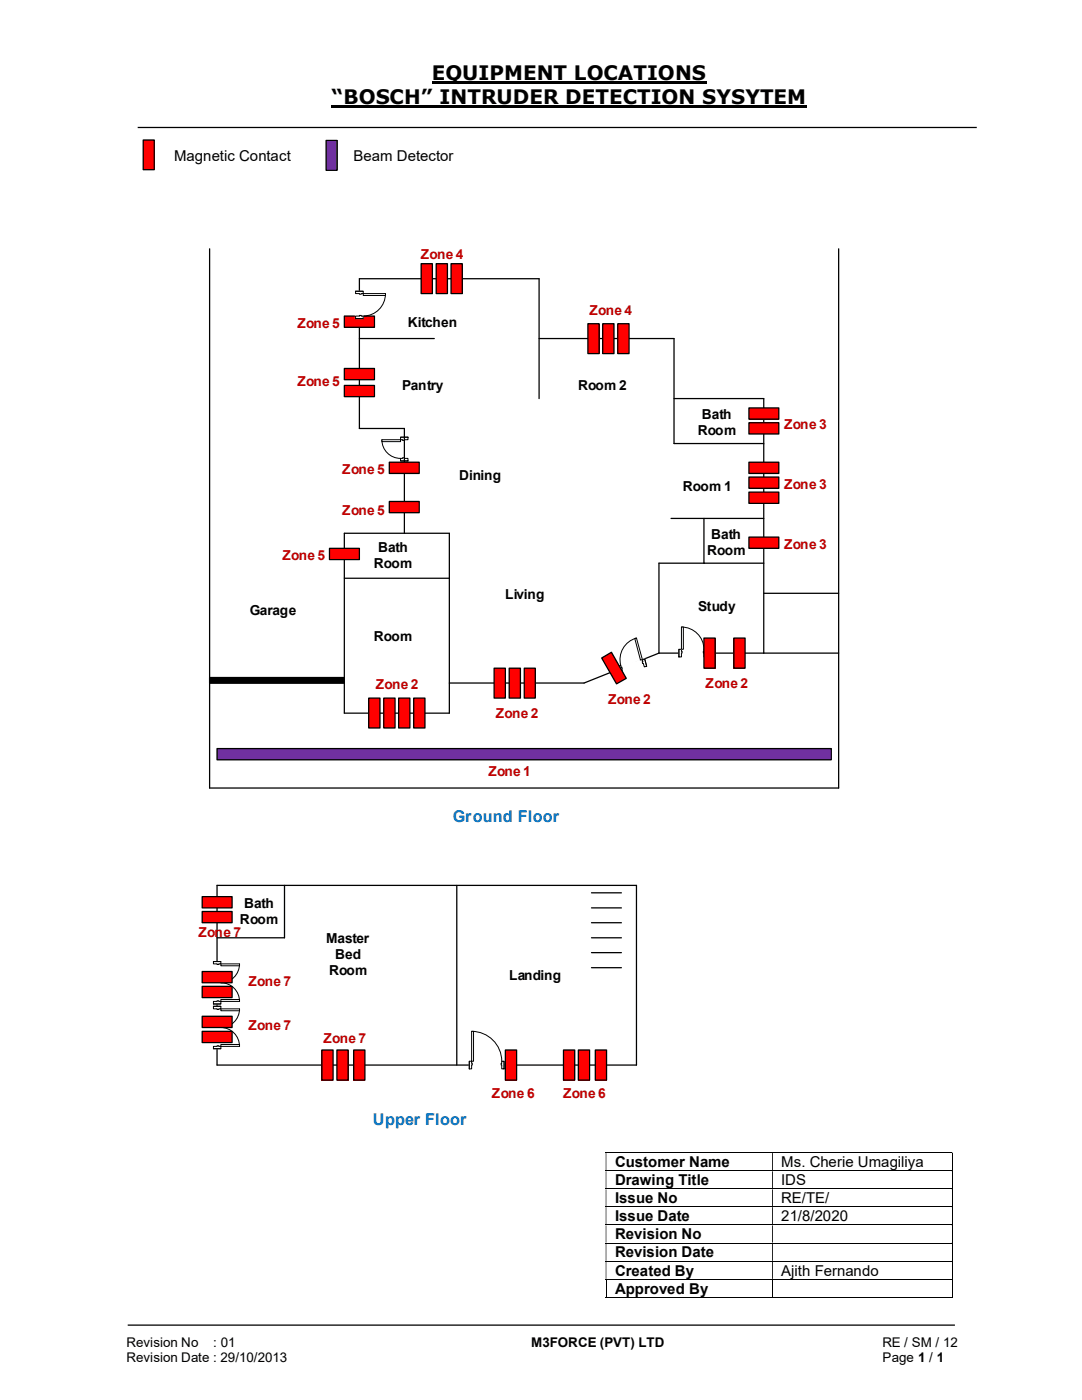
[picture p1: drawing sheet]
<svg xmlns="http://www.w3.org/2000/svg" width="216mm" height="279mm" viewBox="0 0 216 279" stroke-linecap="round" stroke-linejoin="round" font-family="sans-serif">
<path d="M86.1 16.5h54.9M66.2 21.3h94.8" fill="none" stroke="#000" stroke-width=".42"/>
<path d="M27.5 25.4h167.4M25.5 264.5h165" fill="none" stroke="#000" stroke-width=".25"/>
<g fill="none" stroke="#000" stroke-width=".2">
<path d="M120.9 230.1h69M120.9 233.7h69M120.9 237.3h69M190 230.1v3.5M190 233.8v3.4M190 237.4v3.4M120.9 240.9h69M120.9 244.5h69M120.9 248.1h69M120.9 251.7h69M120.9 255.3h69M120.9 258.9h33.2"/>
<path d="M120.9 255.4v3.6M154.1 255.4v3.6M154.2 258.9h35.7M190 240.9v3.5M190 244.6v3.4M190 248.2v3.4M190 251.8v3.4M190 255.4v3.6"/>
</g>
<g fill="#000">
<path d="M189.9 230h.2v.1h-.2zM120.9 230.1h.1v3.5h-.1zM154.1 230.1h.1v3.5h-.1z" fill-rule="evenodd"/>
<path d="M189.9 233.6h.2v.2h-.2zM120.9 233.8h.1v3.4h-.1zM154.1 233.8h.1v3.4h-.1z" fill-rule="evenodd"/>
<path d="M189.9 237.2h.2v.2h-.2zM120.9 237.4h.1v3.4h-.1zM154.1 237.4h.1v3.4h-.1z" fill-rule="evenodd"/>
<path d="M189.9 240.8h.2v.1h-.2zM120.9 240.9h.1v3.5h-.1zM154.1 240.9h.1v3.5h-.1z" fill-rule="evenodd"/>
<path d="M189.9 244.4h.2v.2h-.2zM120.9 244.6h.1v3.4h-.1zM154.1 244.6h.1v3.4h-.1z" fill-rule="evenodd"/>
<path d="M189.9 248h.2v.2h-.2zM120.9 248.2h.1v3.4h-.1zM154.1 248.2h.1v3.4h-.1z" fill-rule="evenodd"/>
<path d="M189.9 251.6h.2v.2h-.2zM120.9 251.8h.1v3.4h-.1zM154.1 251.8h.1v3.4h-.1z" fill-rule="evenodd"/>
</g>
<path d="M189.9 255.2h.2v.2h-.2zM189.9 258.8h.2v.2h-.2z" fill="#000"/>
<path d="M28.6 27.9h2.2v6h-2.2z" fill="#f00"/>
<path d="M28.6 27.9h2.2v6h-2.2z" fill="none" stroke="#000" stroke-width=".25"/>
<path d="M65.1 28h2.2v6h-2.2z" fill="#7030a0"/>
<g fill="none" stroke="#000" stroke-width=".25">
<path d="M65.1 28h2.2v6h-2.2zM41.8 49.7v107.6h125.5M107.6 55.6h-35.9v29.9h9M71.7 67.6h15M107.6 67.6h26.9M133.9 103.5h18.5M140.5 103.5v8.9M152.4 112.4h-20.9v17.9M152.4 118.4h14.9M41.8 136.3h26.9M131.5 130.3h35.8M131.5 130.3l-15 6h-26.8"/>
<path d="M68.7 142.3h21"/>
</g>
<path d="M43.3 149.4h122.6v2.2h-122.6z" fill-rule="evenodd" fill="#7030a0"/>
<path d="M107.6 55.6v23.9M134.5 67.6v20.9M152.4 79.5v50.8M68.7 106.4v35.9M43.3 149.4h122.6v2.2h-122.6z" fill="none" stroke="#000" stroke-width=".25"/>
<path d="M135.5 129.5h5.4v1.6h-5.4z" fill="#fff"/>
<path d="M135.5 129.5h5.4v1.6h-5.4z" fill="none" stroke="#fff" stroke-width=".2"/>
<path d="M135.5 129.6h.5v1.5h-.5zM140.5 129.6v1.5h.4v-1.5z" fill-rule="evenodd" fill="#fff"/>
<path d="M136 130v-.4h-.5v1.5h.5v-.8M140.5 130v-.4h.4v1.5h-.4v-.8" fill="none" stroke="#000" stroke-width=".2"/>
<path d="M136 130h.1v.3h-.1zM140.3 130v.3h.2v-.3z" fill-rule="evenodd" fill="#fff"/>
<path d="M135.5 129.6v1.5M136 125.1a4.5 4.5 0 0 1 4.5 4.5M136 130h.1v.3h-.1M140.5 130h-.2v.3h.2M140.9 129.6v1.5" fill="none" stroke="#000" stroke-width=".2"/>
<path d="M136 125.1h.4v4.5h-.4z" fill-rule="evenodd" fill="#fff"/>
<path d="M136 125.1h.4v4.5h-.4z" fill="none" stroke="#000" stroke-width=".2"/>
<path d="M123.4 132.9l5.3-1.4 .4 1.5-5.3 1.4z" fill-rule="evenodd" fill="#fff"/>
<path d="M123.4 132.9l5.3-1.4 .4 1.5-5.3 1.4z" fill="none" stroke="#fff" stroke-width=".2"/>
<path d="M128.2 131.7l.4 1.4 .4-.1-.3-1.5zM123.4 132.9l.5-.1 .3 1.4-.4 .2z" fill-rule="evenodd" fill="#fff"/>
<path d="M124 133.2l-.1-.4-.5 .1 .4 1.5 .4-.2-.1-.7M128.3 132l-.1-.3 .5-.2 .3 1.5-.4 .1-.2-.7" fill="none" stroke="#000" stroke-width=".2"/>
<path d="M128.1 132l.1 .4h.2l-.1-.4zM124 133.2l.1-.1 .1 .4z" fill-rule="evenodd" fill="#fff"/>
<path d="M123.4 132.9l.4 1.5M124 133.2l.1-.1v.4M127 127.3a4.5 4.5 0 0 0-3.1 5.5M128.3 132h-.2l.1 .4h.2M128.7 131.5l.3 1.5" fill="none" stroke="#000" stroke-width=".2"/>
<path d="M126.7 127.4l.3-.1 1.2 4.4h-.4z" fill-rule="evenodd" fill="#fff"/>
<path d="M126.7 127.4l.3-.1 1.2 4.4h-.4z" fill="none" stroke="#000" stroke-width=".2"/>
<path d="M79.9 87.2h1.5v4.8h-1.5z" fill-rule="evenodd" fill="#fff"/>
<path d="M79.9 87.2h1.5v4.8h-1.5z" fill="none" stroke="#fff" stroke-width=".2"/>
<path d="M79.9 87.2v.6h1.5v-.6zM79.9 91.5h1.5v.5h-1.5z" fill-rule="evenodd" fill="#fff"/>
<path d="M80.3 87.8h-.4v-.6h1.5v.6h-.7M80.3 91.5h-.4v.5h1.5v-.5h-.7" fill="none" stroke="#000" stroke-width=".2"/>
<path d="M80.3 87.8v.1h.4v-.1zM80.3 91.4h.4v.1h-.4z" fill-rule="evenodd" fill="#fff"/>
<path d="M76.2 87.8a3.7 3.7 0 0 0 3.7 3.7M79.9 87.2h1.5M79.9 92h1.5M80.3 87.8v.1h.4v-.1M80.3 91.5v-.1h.4v.1" fill="none" stroke="#000" stroke-width=".2"/>
<path d="M76.2 87.8h3.7v.3h-3.7z" fill="#fff"/>
<path d="M76.2 87.8h3.7v.3h-3.7z" fill="none" stroke="#000" stroke-width=".2"/>
<path d="M140.5 127.3h2.2v6h-2.2z" fill="#f00"/>
<path d="M68.7 115.4h21M140.5 127.3h2.2v6h-2.2zM43.3 176.7v35.9" fill="none" stroke="#000" stroke-width=".25"/>
<path d="M120.1 131.3l1.9-1.1 3 5.2-2 1.1z" fill-rule="evenodd" fill="#f00"/>
<path d="M120.1 131.3l1.9-1.1 3 5.2-2 1.1z" fill="none" stroke="#000" stroke-width=".25"/>
<path d="M82.5 139.3h2.3v6h-2.3z" fill="#f00"/>
<path d="M41.8 135.2h26.9v1.1h-26.9zM82.5 139.3h2.3v6h-2.3zM43.3 187.2h13.5" fill="none" stroke="#000" stroke-width=".25"/>
<path d="M41.8 135.2h26.9v1.1h-26.9z" fill-rule="evenodd" fill="#000"/>
<path d="M68.7 63.1h6v2.2h-6z" fill-rule="evenodd" fill="#f00"/>
<path d="M68.7 63.1h6v2.2h-6z" fill="none" stroke="#000" stroke-width=".25"/>
<path d="M149.4 107.2h6v2.2h-6z" fill-rule="evenodd" fill="#f00"/>
<path d="M149.4 107.2h6v2.2h-6z" fill="none" stroke="#000" stroke-width=".25"/>
<path d="M65.7 109.4h6v2.3h-6z" fill-rule="evenodd" fill="#f00"/>
<path d="M65.7 109.4h6v2.3h-6z" fill="none" stroke="#000" stroke-width=".25"/>
<path d="M146.4 127.3h2.3v6h-2.3z" fill="#f00"/>
<path d="M146.4 127.3h2.3v6h-2.3z" fill="none" stroke="#000" stroke-width=".25"/>
<path d="M68.7 76.9h6v2.3h-6z" fill-rule="evenodd" fill="#f00"/>
<path d="M68.7 76.9h6v2.3h-6z" fill="none" stroke="#000" stroke-width=".25"/>
<path d="M68.7 73.5h6v2.3h-6z" fill-rule="evenodd" fill="#f00"/>
<path d="M68.7 73.5h6v2.3h-6z" fill="none" stroke="#000" stroke-width=".25"/>
<path d="M149.4 92.2h6v2.3h-6z" fill-rule="evenodd" fill="#f00"/>
<path d="M149.4 92.2h6v2.3h-6z" fill="none" stroke="#000" stroke-width=".25"/>
<path d="M149.4 95.2h6v2.3h-6z" fill-rule="evenodd" fill="#f00"/>
<path d="M149.4 95.2h6v2.3h-6z" fill="none" stroke="#000" stroke-width=".25"/>
<path d="M149.4 98.2h6v2.3h-6z" fill-rule="evenodd" fill="#f00"/>
<path d="M149.4 98.2h6v2.3h-6z" fill="none" stroke="#000" stroke-width=".25"/>
<path d="M149.4 81.4h6v2.3h-6z" fill-rule="evenodd" fill="#f00"/>
<path d="M149.4 81.4h6v2.3h-6z" fill="none" stroke="#000" stroke-width=".25"/>
<path d="M149.4 84.4h6v2.2h-6z" fill-rule="evenodd" fill="#f00"/>
<path d="M149.4 84.4h6v2.2h-6z" fill="none" stroke="#000" stroke-width=".25"/>
<path d="M117.3 64.6h2.2v6h-2.2z" fill="#f00"/>
<path d="M117.3 64.6h2.2v6h-2.2z" fill="none" stroke="#000" stroke-width=".25"/>
<path d="M120.3 64.6h2.2v6h-2.2z" fill="#f00"/>
<path d="M120.3 64.6h2.2v6h-2.2z" fill="none" stroke="#000" stroke-width=".25"/>
<path d="M123.3 64.6h2.2v6h-2.2z" fill="#f00"/>
<path d="M123.3 64.6h2.2v6h-2.2z" fill="none" stroke="#000" stroke-width=".25"/>
<path d="M84 52.6h2.3v6h-2.3z" fill="#f00"/>
<path d="M84 52.6h2.3v6h-2.3z" fill="none" stroke="#000" stroke-width=".25"/>
<path d="M87 52.6h2.3v6h-2.3z" fill="#f00"/>
<path d="M87 52.6h2.3v6h-2.3z" fill="none" stroke="#000" stroke-width=".25"/>
<path d="M90 52.6h2.2v6h-2.2z" fill="#f00"/>
<path d="M90 52.6h2.2v6h-2.2z" fill="none" stroke="#000" stroke-width=".25"/>
<path d="M70.9 58.1h1.6v5.5h-1.6z" fill-rule="evenodd" fill="#fff"/>
<path d="M70.9 58.1h1.6v5.5h-1.6z" fill="none" stroke="#fff" stroke-width=".2"/>
<path d="M71 58.1h1.5v.5h-1.5zM71 63.1v.5h1.5v-.5z" fill-rule="evenodd" fill="#fff"/>
<path d="M71.7 58.6h-.7v-.5h1.5v.5h-.4M71.7 63.1h-.7v.5h1.5v-.5h-.4" fill="none" stroke="#000" stroke-width=".2"/>
<path d="M71.7 58.6h.4v.1h-.4zM71.7 62.9v.2h.4v-.2z" fill-rule="evenodd" fill="#fff"/>
<path d="M71 58.1h1.5M71.7 58.6v.1h.4v-.1M76.9 58.6a4.5 4.5 0 0 1-4.4 4.5M71 63.6h1.5M71.7 63.1v-.2h.4v.2" fill="none" stroke="#000" stroke-width=".2"/>
<path d="M72.5 58.6h4.4v.4h-4.4z" fill="#fff"/>
<path d="M72.5 58.6h4.4v.4h-4.4z" fill="none" stroke="#000" stroke-width=".2"/>
<path d="M73.6 139.3h2.2v6h-2.2z" fill="#f00"/>
<path d="M73.6 139.3h2.2v6h-2.2z" fill="none" stroke="#000" stroke-width=".25"/>
<path d="M76.6 139.3h2.2v6h-2.2z" fill="#f00"/>
<path d="M76.6 139.3h2.2v6h-2.2z" fill="none" stroke="#000" stroke-width=".25"/>
<path d="M79.5 139.3h2.3v6h-2.3z" fill="#f00"/>
<path d="M79.5 139.3h2.3v6h-2.3z" fill="none" stroke="#000" stroke-width=".25"/>
<path d="M98.6 133.3h2.2v6h-2.2z" fill="#f00"/>
<path d="M98.6 133.3h2.2v6h-2.2z" fill="none" stroke="#000" stroke-width=".25"/>
<path d="M101.6 133.3h2.2v6h-2.2z" fill="#f00"/>
<path d="M101.6 133.3h2.2v6h-2.2z" fill="none" stroke="#000" stroke-width=".25"/>
<path d="M104.6 133.3h2.2v6h-2.2z" fill="#f00"/>
<path d="M134.5 79.5h17.9M80.7 85.5v20.9M134.5 88.5h17.9M68.7 106.4h21v35.9M104.6 133.3h2.2v6h-2.2z" fill="none" stroke="#000" stroke-width=".25"/>
<path d="M77.7 92.2h6v2.3h-6z" fill-rule="evenodd" fill="#f00"/>
<path d="M77.7 92.2h6v2.3h-6z" fill="none" stroke="#000" stroke-width=".25"/>
<path d="M77.7 100.1h6v2.2h-6z" fill-rule="evenodd" fill="#f00"/>
<path d="M77.7 100.1h6v2.2h-6zM43.3 176.7h83.7v35.9h-83.7M91.1 176.7v35.9" fill="none" stroke="#000" stroke-width=".25"/>
<path d="M70.6 209.5h2.2v6.1h-2.2z" fill="#f00"/>
<path d="M70.6 209.5h2.2v6.1h-2.2z" fill="none" stroke="#000" stroke-width=".25"/>
<path d="M64.2 209.5h2.3v6.1h-2.3z" fill="#f00"/>
<path d="M64.2 209.5h2.3v6.1h-2.3z" fill="none" stroke="#000" stroke-width=".25"/>
<path d="M67.2 209.5h2.3v6.1h-2.3z" fill="#f00"/>
<path d="M118 178.2h6M118 181.2h6M118 184.1h6M118 187.2h6M118 190.1h6M118 193.1h6M67.2 209.5h2.3v6.1h-2.3z" fill="none" stroke="#000" stroke-width=".25"/>
<path d="M100.8 209.5h2.3v6.1h-2.3z" fill="#f00"/>
<path d="M100.8 209.5h2.3v6.1h-2.3z" fill="none" stroke="#000" stroke-width=".25"/>
<path d="M118.8 209.5h2.2v6.1h-2.2z" fill="#f00"/>
<path d="M118.8 209.5h2.2v6.1h-2.2z" fill="none" stroke="#000" stroke-width=".25"/>
<path d="M112.4 209.5h2.3v6.1h-2.3z" fill="#f00"/>
<path d="M112.4 209.5h2.3v6.1h-2.3z" fill="none" stroke="#000" stroke-width=".25"/>
<path d="M115.4 209.5h2.2v6.1h-2.2z" fill="#f00"/>
<path d="M115.4 209.5h2.2v6.1h-2.2z" fill="none" stroke="#000" stroke-width=".25"/>
<path d="M93.6 211.8h7v1.6h-7z" fill="#fff"/>
<path d="M93.6 211.8h7v1.6h-7z" fill="none" stroke="#fff" stroke-width=".2"/>
<path d="M93.6 211.8h.5v1.5h-.5zM100.1 211.8v1.5h.5v-1.5z" fill-rule="evenodd" fill="#fff"/>
<path d="M94.1 212.2v-.4h-.5v1.5h.5v-.7M100.1 212.2v-.4h.5v1.5h-.5v-.7" fill="none" stroke="#000" stroke-width=".2"/>
<path d="M94.1 212.2h.1v.4h-.1zM100 212.2v.4h.1v-.4z" fill-rule="evenodd" fill="#fff"/>
<path d="M93.6 211.8v1.5M94.1 205.8a6 6 0 0 1 6 6M94.1 212.2h.1v.4h-.1M100.1 212.2h-.1v.4h.1M100.6 211.8v1.5" fill="none" stroke="#000" stroke-width=".2"/>
<path d="M94.1 205.8h.4v6h-.4z" fill-rule="evenodd" fill="#fff"/>
<path d="M94.1 205.8h.4v6h-.4z" fill="none" stroke="#000" stroke-width=".2"/>
<path d="M56.8 176.7v10.5" fill="none" stroke="#000" stroke-width=".25"/>
<path d="M42.5 191.9h1.6v8.5h-1.6z" fill-rule="evenodd" fill="#fff"/>
<path d="M42.5 191.9h1.6v8.5h-1.6z" fill="none" stroke="#fff" stroke-width=".2"/>
<path d="M42.6 199.9v.5h1.5v-.5zM42.6 191.9h1.5v.5h-1.5z" fill-rule="evenodd" fill="#fff"/>
<path d="M43.3 199.9h-.7v.5h1.5v-.5h-.4M43.3 192.4h-.7v-.5h1.5v.5h-.4" fill="none" stroke="#000" stroke-width=".2"/>
<path d="M43.3 199.7v.2h.4v-.2zM43.3 192.4h.4v.1h-.4z" fill-rule="evenodd" fill="#fff"/>
<path d="M42.6 191.9h1.5M43.3 199.9v-.2h.4v.2M43.3 192.4v.1h.4v-.1M47.8 192.4a3.7 3.7 0 0 1-3.7 3.7 3.7 3.7 0 0 1 3.7 3.8M42.6 200.4h1.5" fill="none" stroke="#000" stroke-width=".2"/>
<path d="M44.1 192.4h3.7v.3h-3.7z" fill="#fff"/>
<path d="M44.1 192.4h3.7v.3h-3.7z" fill="none" stroke="#000" stroke-width=".2"/>
<path d="M44.1 199.5h3.7v.4h-3.7z" fill="#fff"/>
<path d="M44.1 199.5h3.7v.4h-3.7z" fill="none" stroke="#000" stroke-width=".2"/>
<path d="M42.5 200.8h1.6v8.5h-1.6z" fill-rule="evenodd" fill="#fff"/>
<path d="M42.5 200.8h1.6v8.5h-1.6z" fill="none" stroke="#fff" stroke-width=".2"/>
<path d="M42.6 208.8v.5h1.5v-.5zM42.6 200.8h1.5v.5h-1.5z" fill-rule="evenodd" fill="#fff"/>
<path d="M43.3 208.8h-.7v.5h1.5v-.5h-.4M43.3 201.3h-.7v-.5h1.5v.5h-.4" fill="none" stroke="#000" stroke-width=".2"/>
<path d="M43.3 208.7v.1h.4v-.1zM43.3 201.3h.4v.2h-.4z" fill-rule="evenodd" fill="#fff"/>
<path d="M42.6 209.3h1.5M42.6 200.8h1.5M43.3 208.8v-.1h.4v.1M43.3 201.3v.2h.4v-.2M47.8 201.3a3.7 3.7 0 0 1-3.7 3.8 3.7 3.7 0 0 1 3.7 3.7" fill="none" stroke="#000" stroke-width=".2"/>
<path d="M44.1 201.3h3.7v.4h-3.7z" fill="#fff"/>
<path d="M44.1 201.3h3.7v.4h-3.7z" fill="none" stroke="#000" stroke-width=".2"/>
<path d="M44.1 208.4h3.7v.4h-3.7z" fill="#fff"/>
<path d="M44.1 208.4h3.7v.4h-3.7z" fill="none" stroke="#000" stroke-width=".2"/>
<path d="M40.3 202.8h6v2.3h-6z" fill-rule="evenodd" fill="#f00"/>
<path d="M40.3 202.8h6v2.3h-6z" fill="none" stroke="#000" stroke-width=".25"/>
<path d="M40.3 205.8h6v2.3h-6z" fill-rule="evenodd" fill="#f00"/>
<path d="M40.3 205.8h6v2.3h-6z" fill="none" stroke="#000" stroke-width=".25"/>
<path d="M40.3 193.9h6v2.2h-6z" fill-rule="evenodd" fill="#f00"/>
<path d="M40.3 193.9h6v2.2h-6z" fill="none" stroke="#000" stroke-width=".25"/>
<path d="M40.3 196.8h6v2.3h-6z" fill-rule="evenodd" fill="#f00"/>
<path d="M167.3 49.7v107.6M40.3 196.8h6v2.3h-6z" fill="none" stroke="#000" stroke-width=".25"/>
<path d="M40.3 181.9h6v2.2h-6z" fill-rule="evenodd" fill="#f00"/>
<path d="M40.3 181.9h6v2.2h-6z" fill="none" stroke="#000" stroke-width=".25"/>
<path d="M40.3 178.9h6v2.3h-6z" fill-rule="evenodd" fill="#f00"/>
<path d="M40.3 178.9h6v2.3h-6z" fill="none" stroke="#000" stroke-width=".25"/>
<g font-size="4">
<text x="86.1" y="16">EQUIPMENT LOCATIONS</text>
<text x="66.2" y="20.8">“BOSCH” INTRUDER DETECTION SYSYTEM</text>
</g>
<g font-size="3.2" fill="#0070c0">
<text x="90.4" y="164">Ground Floor</text>
<text x="74.4" y="224.4">Upper Floor</text>
</g>
<g font-size="3">
<text x="34.7" y="32.1">Magnetic Contact</text>
<text x="70.5" y="32.1">Beam Detector</text>
<text x="122.7" y="232.9">Customer Name</text>
<text x="155.9" y="232.9">Ms. Cherie Umagiliya</text>
<text x="122.7" y="236.6">Drawing Title</text>
<text x="155.9" y="236.6">IDS</text>
<text x="122.7" y="240.2">Issue No</text>
<text x="122.7" y="243.8">Issue Date</text>
<text x="155.9" y="240.2">RE/TE/</text>
<text x="155.9" y="243.8">21/8/2020</text>
<text x="122.7" y="247.4">Revision No</text>
<text x="122.7" y="251">Revision Date</text>
<text x="122.7" y="254.6">Created By</text>
<text x="155.9" y="254.6">Ajith Fernando</text>
<text x="122.7" y="258.1">Approved By</text>
</g>
<g font-size="2.7" fill="#c00000">
<text x="84" y="51.6">Zone 4</text>
<text x="59.4" y="65.5">Zone 5</text>
<text x="117.6" y="62.9">Zone 4</text>
<text x="59.4" y="77.1">Zone 5</text>
<text x="156.5" y="85.7">Zone 3</text>
<text x="68.3" y="94.7">Zone 5</text>
<text x="156.5" y="97.7">Zone 3</text>
<text x="68.3" y="102.9">Zone 5</text>
<text x="56.3" y="111.8">Zone 5</text>
<text x="156.5" y="109.6">Zone 3</text>
<text x="75" y="137.6">Zone 2</text>
<text x="140.8" y="137.2">Zone 2</text>
<text x="98.9" y="143.2">Zone 2</text>
<text x="121.3" y="140.6">Zone 2</text>
<text x="97.5" y="154.9">Zone 1</text>
<text x="39.6" y="187">Zone 7</text>
<text x="49.6" y="196.7">Zone 7</text>
<text x="49.6" y="205.7">Zone 7</text>
<text x="64.6" y="208.2">Zone 7</text>
<text x="98.2" y="219">Zone 6</text>
<text x="112.4" y="219.1">Zone 6</text>
</g>
<g font-size="2.7">
<text x="81.4" y="65.2">Kitchen</text>
<text x="80.2" y="77.8">Pantry</text>
<text x="115.4" y="77.8">Room 2</text>
<text x="140" y="83.7">Bath</text>
<text x="139.2" y="86.9">Room</text>
<text x="91.6" y="95.7">Dining</text>
<text x="136.3" y="98">Room 1</text>
<text x="141.9" y="107.6">Bath</text>
<text x="74.6" y="113.5">Room</text>
<text x="75.4" y="110.2">Bath</text>
<text x="141.1" y="110.8">Room</text>
<text x="100.8" y="119.6">Living</text>
<text x="49.9" y="122.6">Garage</text>
<text x="139.3" y="122">Study</text>
<text x="74.6" y="127.9">Room</text>
<text x="47.9" y="184.4">Room</text>
<text x="48.7" y="181.2">Bath</text>
<text x="65.1" y="188.2">Master</text>
<text x="66.9" y="191.4">Bed</text>
<text x="65.7" y="194.6">Room</text>
<text x="101.6" y="195.5">Landing</text>
<text x="25.2" y="268.8">Revision No</text>
<text x="42.6" y="268.8">: 01</text>
<text x="106" y="268.8">M3FORCE (PVT) LTD</text>
<text x="176.1" y="268.8">RE / SM / 12</text>
<text x="25.2" y="271.8">Revision Date : 29/10/2013</text>
<text x="176.1" y="271.8">Page 1 / 1</text>
</g>
</svg>
